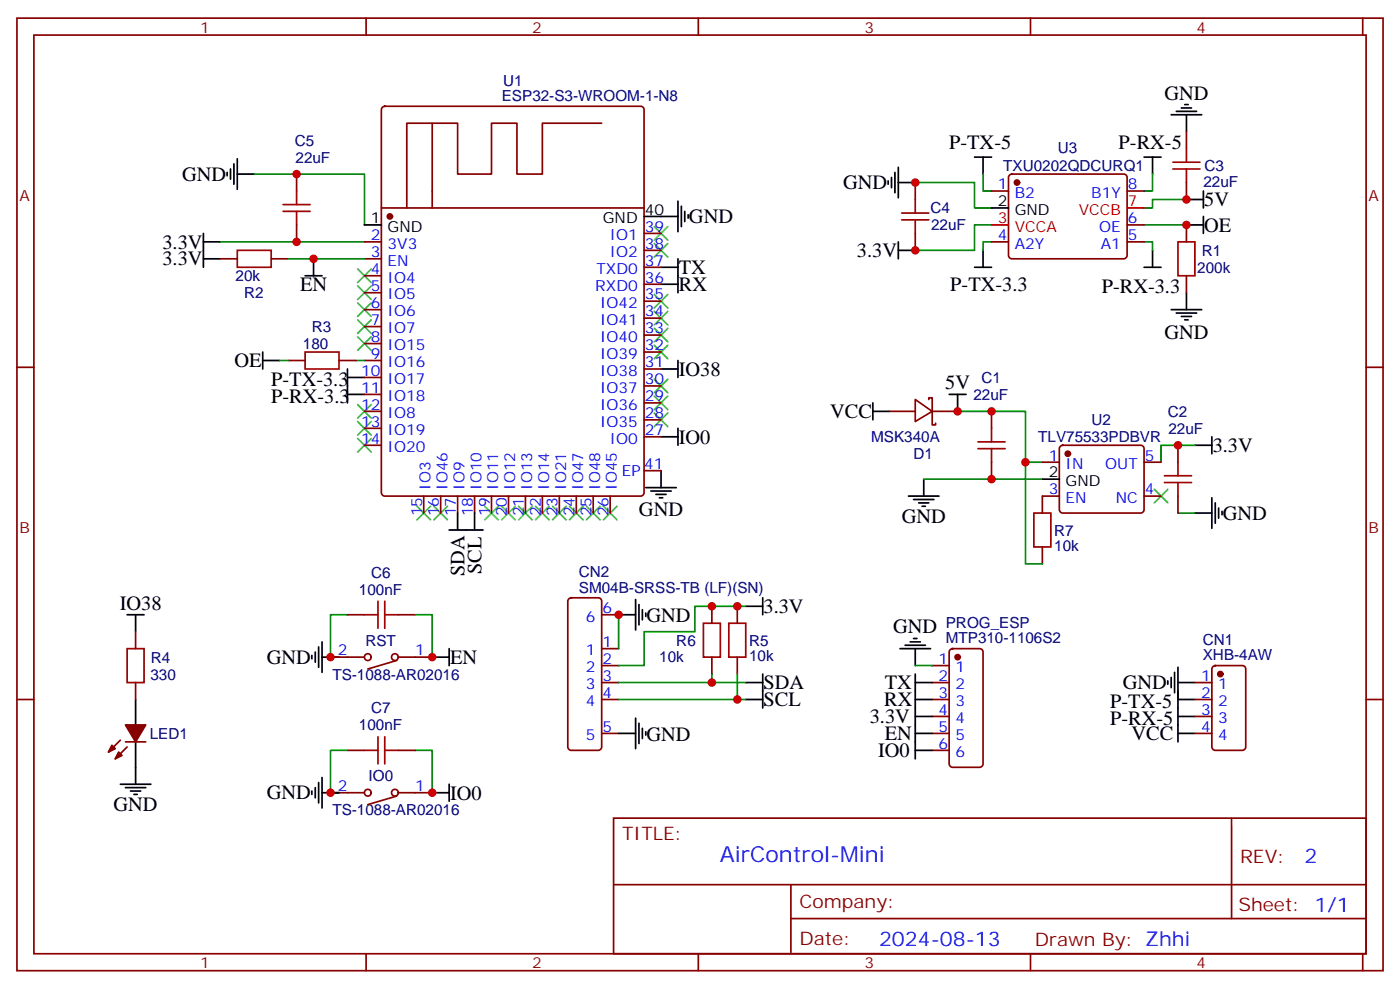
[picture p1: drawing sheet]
<svg xmlns="http://www.w3.org/2000/svg" width="291mm" height="206mm" viewBox="0 0 291 206" stroke-linecap="round" stroke-linejoin="round" font-family="sans-serif">
<g fill="none" stroke="#870000" stroke-width=".35">
<path d="M3.5 3.8h284.4v198.2h-284.4zM7.1 7.3h277.2v191.2h-277.2zM76.2 3.8v3.5M145.3 3.8v3.5M214.5 3.8v3.5M283.6 3.8v3.5M61.7 36.2v3.6M79.6 22.3l.5-.2h53.2a.71 .71 0 0 1 .8 .7v79.8a.76 .76 0 0 1-.8 .7h-53.2a.76 .76 0 0 1-.7-.7v-79.8zM90 25.6v17.7M125.2 25.6h-12.3v10.6h-5.3v-10.6h-5.3v10.6h-7.1v-10.6h-10.5v17.7M190.5 38v3.5M206.4 39.8h3.5"/>
<path d="M210.1 36.4l.5-.2h23.3a.71 .71 0 0 1 .7 .7v16.3a.76 .76 0 0 1-.7 .7h-23.3a.76 .76 0 0 1-.7-.7v-16.3zM234.6 39.8h3.5M246.9 27.4v3.5M246.9 38v3.5M45.9 53.9h3.5M56.4 53.9h3.6M61.7 46.8v3.5M75.8 50.3h3.6M75.8 53.9h3.6M75.8 57.4h3.6M79.4 43.3h54.7M134.1 59.2h3.5"/>
<path d="M134.1 55.6h3.5M134.1 52.1h3.5M134.1 48.6h3.5M190.5 48.6v3.5M206.4 50.3h3.5M234.6 50.3h3.5M234.6 46.8h3.5M246.9 46.8v3.5M246.9 57.4v3.5M3.5 76.4h3.6M60 75h3.5M70.6 75h3.5"/>
<path d="M75.8 60.9h3.6M75.8 64.5h3.6M75.8 68h3.6M75.8 71.5h3.6M75.8 75h3.6M75.8 78.6h3.6M134.1 76.8h3.5M134.1 73.3h3.5M134.1 69.7h3.5M134.1 66.2h3.5M134.1 62.7h3.5M284.3 76.4h3.6"/>
<path d="M75.8 85.6h3.6M75.8 82.1h3.6M75.8 89.1h3.6M75.8 92.7h3.6M134.1 90.9h3.5M134.1 87.4h3.5M134.1 83.9h3.5M134.1 80.3h3.5M134.1 98h3.5M185.2 85.6h5.3M190.5 83.1l3.5 2.5-3.5 2.1zM193.3 83.1v-.3h.7v5.6h.7v-.3"/>
<path d="M194 85.6h5.3M206.4 85.6v3.5M206.4 96.2v3.5M217 96.2h3.5M220.7 92.9l.5-.2h16.2a.71 .71 0 0 1 .7 .7v12.7a.76 .76 0 0 1-.7 .7h-16.2a.76 .76 0 0 1-.7-.7v-12.7zM238.1 96.2h3.6M245.2 92.7v3.5M88.2 103.3v3.5M91.7 103.3v3.5M95.2 103.3v3.5M98.8 103.3v3.5M102.3 103.3v3.5"/>
<path d="M105.8 103.3v3.5M109.4 103.3v3.5M112.9 103.3v3.5M116.4 103.3v3.5M119.9 103.3v3.5M123.5 103.3v3.5M127 103.3v3.5M217 113.8v3.6M220.5 103.3h-3.5v3.5M238.1 103.3h3.6M245.2 103.3v3.5M28.2 131.5v3.5"/>
<path d="M68.8 136.8h7M72.3 128h3.5M82.5 137.5l-5.9 1.7M82.9 128h3.5M82.9 136.8h7.1M118.4 124.6l.5-.2h5.6a.71 .71 0 0 1 .7 .7v30.4a.76 .76 0 0 1-.7 .7h-5.6a.76 .76 0 0 1-.7-.7v-30.4zM125.2 128h3.6M125.2 138.5h3.6M125.2 135h3.6M148.2 126.2v3.5M148.2 136.8v3.5M153.5 126.2v3.5"/>
<path d="M153.5 136.8v3.5M194 138.5h3.6M197.8 135.2l.5-.2h5.6a.71 .71 0 0 1 .7 .7v23.3a.76 .76 0 0 1-.7 .7h-5.6a.76 .76 0 0 1-.7-.7v-23.3zM252.5 138.7l.4-.2h5.7a.71 .71 0 0 1 .7 .7v16.3a.76 .76 0 0 1-.7 .7h-5.7a.76 .76 0 0 1-.7-.7v-16.3zM3.5 145.6h3.6M25 154.1l-2.4 2.4M26.1 154.4h4.2M26.5 155.5l-2.5 2.4M28.2 142.1v3.5M72.3 156.2h3.5M82.9 156.2h3.5M125.2 145.6h3.6"/>
<path d="M125.2 142.1h3.6M125.2 152.6h3.6M194 145.6h3.6M194 142.1h3.6M194 149.1h3.6M194 152.6h3.6M194 156.2h3.6M248.7 145.6h3.5M248.7 142.1h3.5M248.7 149.1h3.5M248.7 152.6h3.5M284.3 145.6h3.6"/>
<path d="M68.8 165h7M82.5 165.7l-5.9 1.8M82.9 165h7.1M127.7 170.3h156.6v28.2h-156.6zM256.3 170.3v20.9M76.2 198.5v3.5M127.7 184.1h156.5M145.3 198.5v3.5M164.6 191.2h119.6M164.6 184.1v14.1M214.5 198.5v3.5M283.6 198.5v3.5"/>
<circle cx="76.6" cy="136.8" r=".71"/>
<circle cx="82.2" cy="136.8" r=".71"/>
<circle cx="76.6" cy="165" r=".71"/>
<circle cx="82.2" cy="165" r=".71"/>
</g>
<g fill="none" stroke="#000" stroke-width=".35">
<path d="M47.3 35.9v.7M48 35.2v2.1M48.7 34.1v4.2M49.4 36.2h3.5M49.4 33.1v6.3M184.9 37.6v.7M185.6 36.9v2.2M186.3 35.9v4.2M187 34.8v6.4M187 38h3.5M202.8 32.7h3.6M204.6 32.7v3.5"/>
<path d="M238.1 32.7h3.6M239.9 32.7v3.5M243.8 23.9h6.3M244.8 23.2h4.3M245.9 22.5h2.1M246.6 21.8h.7M246.9 23.9v3.5M250.5 39.8v3.5M42.3 50.3h3.6M42.3 48.6v7M42.3 53.9h3.6M63.5 57.4h3.5"/>
<path d="M65.3 53.9v3.5M75.8 46.8h3.6M134.1 45h7M137.6 55.6h3.5M137.6 59.2h3.5M141.1 41.9v6.3M141.1 53.9v7M141.8 42.9v4.3M142.5 44v2.1M143.2 44.7v.7M187 52.1h3.5M187 50.3v3.6"/>
<path d="M202.8 55.6h3.6M204.6 52.1v3.5M206.4 43.3h3.5M238.1 55.6h3.6M239.9 52.1v3.5M246.9 41.5h3.6M246.9 46.8h3.6M250.5 45v3.6M54.7 75h3.5M54.7 73.3v3.5M72.3 78.6h3.5M72.3 76.8v7.1"/>
<path d="M137.6 76.8h3.5M141.1 75v3.6M243.8 64.5h6.3M244.8 65.2h4.3M245.9 65.9h2.1M246.6 66.6h.7M246.9 60.9v3.6M72.3 82.1h3.5M137.6 90.9h3.5M137.6 98v3.5M141.1 89.1v3.6M181.7 85.6h3.5"/>
<path d="M181.7 83.9v3.5M192.3 99.7v3.6M197.6 82.1h3.5M199.3 82.1v3.5M217 99.7h3.5M248.7 92.7h3.5M252.2 90.9v3.5M93.5 110.3h7M95.2 106.8v3.5M98.8 106.8v3.5M134.4 101.5h6.4M135.5 102.2h4.2"/>
<path d="M136.5 102.9h2.1M137.2 103.6h.7M189.1 103.3h6.3M190.1 104h4.3M191.2 104.7h2.1M191.9 105.4h.7M248.7 106.8h3.5M252.2 103.6v6.4M252.9 104.7v4.2M253.6 105.7v2.1M254.4 106.4v.7M26.5 128h3.5"/>
<path d="M28.2 128v3.5M64.9 136.4v.7M65.6 135.7v2.1M66.3 134.7v4.2M67 136.8h3.6M67 133.6v6.3M90 136.8h3.5M93.5 135v3.5M128.8 128h3.5M132.3 124.8v6.3M133 125.8v4.3M133.7 126.9v2.1"/>
<path d="M134.4 127.6v.7M155.2 126.2h3.5M158.7 124.4v3.6M187.3 135h6.4M188.4 134.3h4.2M189.4 133.6h2.2M190.1 132.9h.8M190.5 135v3.5M244.5 139.9v4.3M245.2 138.9v15.5M28.2 145.6v5.3M28.2 154.4v8.8"/>
<path d="M128.8 152.6h3.5M132.3 149.5v6.3M133 150.5v4.3M133.7 151.6v2.1M134.4 152.3v.7M155.2 145.6h3.5M155.2 142.1h3.5M158.7 140.3v7.1M190.5 145.6h3.5M190.5 149.1h3.5M190.5 142.1h3.5M190.5 152.6h3.5"/>
<path d="M190.5 140.3v17.6M190.5 156.2h3.5M243.1 141.7v.7M243.8 141v2.1M245.2 145.6h3.5M245.2 149.1h3.5M245.2 142.1h3.5M245.2 152.6h3.5M25 163.2h6.4M26.1 163.9h4.2M27.2 164.6h2.1M27.9 165.3h.7"/>
<path d="M64.9 164.6v.7M65.6 163.9v2.2M66.3 162.9v4.2M67 161.8v6.4M67 165h3.6M90 165h3.5M93.5 163.2v3.6"/>
</g>
<g fill="none" stroke="#008700" stroke-width=".35">
<path d="M52.9 36.2h22.9v10.6M190.5 38h12.3v5.3h3.6M204.6 36.2v3.6h1.8M239.9 36.2v3.6h-1.8M45.9 50.3h29.9M60 53.9h15.8M206.4 46.8h-3.6v5.3h-12.3M206.4 50.3h-1.8v1.8M238.1 46.8h8.8M238.1 50.3h1.8v1.8M246.9 41.5h-7v1.8h-1.8M58.2 75h1.8"/>
<path d="M74.1 75h1.7M192.3 99.7h24.7M199.3 85.6h14.1v10.6h3.6M213.4 96.2v21.2h3.6M248.7 92.7h-7v3.5M245.2 106.8h3.5M72.3 128h-3.5v8.8h1.8M86.4 128h3.6v8.8M128.8 128v7M155.2 126.2h-10.6v5.3h-10.5v7h-5.3M190.5 138.5h3.5M72.3 156.2h-3.5v8.8h1.8"/>
<path d="M86.4 156.2h3.6v8.8M128.8 142.1h26.4M128.8 145.6h26.4M148.2 140.3v1.8M153.5 140.3v5.3"/>
</g>
<g fill="none" stroke="#3c3" stroke-width=".35">
<path d="M74.4 56l2.9 2.8M74.4 59.5l2.9 2.8M77.3 56l-2.9 2.8M77.3 59.5l-2.9 2.8M136.2 50.7l2.8 2.8M136.2 47.2l2.8 2.8M139 50.7l-2.8 2.8M139 47.2l-2.8 2.8M74.4 66.6l2.9 2.8M74.4 70.1l2.9 2.8M74.4 63l2.9 2.9M77.3 66.6l-2.9 2.8"/>
<path d="M77.3 70.1l-2.9 2.8M77.3 63l-2.9 2.9M136.2 71.9l2.8 2.8M136.2 78.9l2.8 2.8M136.2 68.3l2.8 2.9M136.2 64.8l2.8 2.8M136.2 61.3l2.8 2.8M139 71.9l-2.8 2.8M139 78.9l-2.8 2.8M139 68.3l-2.8 2.9M139 64.8l-2.8 2.8M139 61.3l-2.8 2.8"/>
<path d="M74.4 84.2l2.9 2.8M74.4 87.7l2.9 2.9M74.4 91.3l2.9 2.8M77.3 84.2l-2.9 2.8M77.3 87.7l-2.9 2.9M77.3 91.3l-2.9 2.8M136.2 86l2.8 2.8M136.2 82.4l2.8 2.9M139 86l-2.8 2.8M139 82.4l-2.8 2.9M86.8 105.4l2.8 2.8M89.6 105.4l-2.8 2.8"/>
<path d="M90.3 105.4l2.8 2.8M93.1 105.4l-2.8 2.8M100.9 105.4l2.8 2.8M103.7 105.4l-2.8 2.8M104.4 105.4l2.8 2.8M107.2 105.4l-2.8 2.8M107.9 105.4l2.9 2.8M110.8 105.4l-2.9 2.8M111.5 105.4l2.8 2.8M114.3 105.4l-2.8 2.8M115 105.4l2.8 2.8M117.8 105.4l-2.8 2.8"/>
<path d="M118.5 105.4l2.9 2.8M121.4 105.4l-2.9 2.8M122.1 105.4l2.8 2.8M124.9 105.4l-2.8 2.8M125.6 105.4l2.8 2.8M128.4 105.4l-2.8 2.8M240.2 101.8l2.9 2.9M243.1 101.8l-2.9 2.9"/>
</g>
<g fill="none" stroke="#a10000" stroke-width=".35">
<path d="M61.7 39.8v2.8M244.1 33.8h5.7M244.1 35.2h5.7M246.9 30.9v2.9M246.9 35.2v2.8M49.4 52.1h7v3.5h-7zM58.9 42.6h5.7M58.9 44h5.7M61.7 44v2.8M187.7 44.3h5.6M187.7 45.8h5.6M190.5 41.5v2.8"/>
<path d="M190.5 45.8v2.8M245.2 50.3h3.5v7.1h-3.5zM63.5 73.3h7.1v3.5h-7.1zM203.6 92h5.6M203.6 93.4h5.6M206.4 89.1v2.9M206.4 93.4v2.8M242.4 99h5.6M245.2 96.2v2.8M215.2 106.8h3.5v7h-3.5zM242.4 100.4h5.6M245.2 100.4v2.9"/>
<path d="M26.5 135h3.5v7.1h-3.5zM75.8 128h2.9M78.7 125.1v5.7M80.1 128h2.8M80.1 125.1v5.7M146.4 129.7h3.5v7.1h-3.5zM151.7 129.7h3.5v7.1h-3.5zM75.8 156.2h2.9M78.7 153.4v5.6M80.1 153.4v5.6M80.1 156.2h2.8"/>
</g>
<g fill="#870000" stroke="#870000" stroke-width=".35">
<path d="M26.1 150.9h4.2l-2.1 3.5z"/>
<path d="M23.3 155.1l.7 .7-1.4 .7z"/>
<path d="M24.7 156.5l.7 .7-1.4 .7z"/>
<circle cx="81.1" cy="45" r=".53"/>
<circle cx="211.7" cy="38" r=".53"/>
<circle cx="254" cy="140.3" r=".53"/>
<circle cx="222.2" cy="94.4" r=".53"/>
<circle cx="199.3" cy="136.8" r=".53"/>
</g>
<path d="M206.4 46.8h3.5M234.6 43.3h3.5" fill="none" stroke="#f00" stroke-width=".35"/>
<g fill="#c00">
<circle cx="246.9" cy="46.8" r=".88"/>
<circle cx="68.8" cy="136.8" r=".88"/>
<circle cx="199.3" cy="85.6" r=".88"/>
<circle cx="190.5" cy="38" r=".88"/>
<circle cx="190.5" cy="52.1" r=".88"/>
<circle cx="245.2" cy="92.7" r=".88"/>
<circle cx="246.9" cy="41.5" r=".88"/>
<circle cx="61.7" cy="36.2" r=".88"/>
<circle cx="61.7" cy="50.3" r=".88"/>
<circle cx="206.4" cy="99.7" r=".88"/>
<circle cx="206.4" cy="85.6" r=".88"/>
<circle cx="128.8" cy="128" r=".88"/>
<circle cx="153.5" cy="145.6" r=".88"/>
<circle cx="148.2" cy="142.1" r=".88"/>
<circle cx="153.5" cy="126.2" r=".88"/>
<circle cx="148.2" cy="126.2" r=".88"/>
<circle cx="213.4" cy="96.2" r=".88"/>
<circle cx="90" cy="136.8" r=".88"/>
<circle cx="90" cy="165" r=".88"/>
<circle cx="68.8" cy="165" r=".88"/>
<circle cx="65.3" cy="53.9" r=".88"/>
</g>
<text font-size="4.6" fill="#00f" x="149.8" y="179.3">AirControl-Mini</text>
<g font-size="4.2">
<text x="242.4" y="20.7">GND</text>
<text x="197.6" y="30.9">P-TX-5</text>
<text x="232.8" y="30.9">P-RX-5</text>
<text x="37.9" y="37.6">GND</text>
<text x="175.5" y="39.4">GND</text>
<text x="143.4" y="46.5">GND</text>
<text x="250.6" y="43">5V</text>
<text x="33.8" y="51.8">3.3V</text>
<text x="178.4" y="53.6">3.3V</text>
<text x="250.6" y="48.2">OE</text>
<text x="33.8" y="55.3">3.3V</text>
<text x="141.3" y="57">TX</text>
<text x="62.4" y="60.6">EN</text>
<text x="141.3" y="60.6">RX</text>
<text x="197.8" y="60.6">P-TX-3.3</text>
<text x="229.3" y="60.9">P-RX-3.3</text>
<text x="242.4" y="70.6">GND</text>
<text x="48.8" y="76.5">OE</text>
<text x="56.4" y="80.3">P-TX-3.3</text>
<text x="56.4" y="83.9">P-RX-3.3</text>
<text x="141.3" y="78.2">IO38</text>
<text x="196.7" y="81">5V</text>
<text x="172.8" y="87.1">VCC</text>
<text x="141.3" y="92.3">IO0</text>
<text x="252.4" y="94.1">3.3V</text>
<text x="133" y="107.5">GND</text>
<text x="187.7" y="108.9">GND</text>
<text x="254.5" y="108.2">GND</text>
<text x="96.7" y="119.9" transform="rotate(-90 96.7 119.9)">SDA</text>
<text x="100.2" y="119.5" transform="rotate(-90 100.2 119.5)">SCL</text>
<text x="24.9" y="126.9">IO38</text>
<text x="134.6" y="129.4">GND</text>
<text x="158.9" y="127.6">3.3V</text>
<text x="185.9" y="131.8">GND</text>
<text x="55.6" y="138.2">GND</text>
<text x="93.7" y="138.2">EN</text>
<text x="158.9" y="143.5">SDA</text>
<text x="184.1" y="143.5">TX</text>
<text x="233.7" y="143.5">GND</text>
<text x="158.9" y="147">SCL</text>
<text x="184" y="147">RX</text>
<text x="231.1" y="147.4">P-TX-5</text>
<text x="134.6" y="154.1">GND</text>
<text x="181" y="150.6">3.3V</text>
<text x="184.1" y="154.1">EN</text>
<text x="231.1" y="150.9">P-RX-5</text>
<text x="235.5" y="154.1">VCC</text>
<text x="182.8" y="157.6">IO0</text>
<text x="55.6" y="166.4">GND</text>
<text x="93.7" y="166.4">IO0</text>
<text x="23.6" y="168.9">GND</text>
</g>
<g font-size="4.2" fill="#00f">
<text x="271.5" y="179.5">2</text>
<text x="183" y="196.9">2024-08-13</text>
</g>
<g font-size="3.9" fill="#800">
<text x="129.5" y="174.9">TITLE:</text>
<text x="258.1" y="179.5">REV:</text>
<text x="166.4" y="189.1">Company:</text>
<text x="257.7" y="189.7">Sheet: 1/1</text>
<text x="166.4" y="196.7">Date:</text>
<text x="215.4" y="196.8">Drawn By: Zhhi</text>
</g>
<g font-size="3.2" fill="#800">
<text x="41.6" y="6.8">1</text>
<text x="110.8" y="6.8">2</text>
<text x="179.9" y="6.8">3</text>
<text x="249.1" y="6.8">4</text>
<text x="4.1" y="41.9">A</text>
<text x="284.9" y="41.9">A</text>
<text x="4.1" y="111">B</text>
<text x="284.9" y="111">B</text>
<text x="41.6" y="201.5">1</text>
<text x="110.8" y="201.5">2</text>
<text x="179.9" y="201.5">3</text>
<text x="249.1" y="201.5">4</text>
</g>
<g font-size="3.2" fill="#000080">
<text x="104.7" y="17.8">U1</text>
<text x="104.4" y="21.1">ESP32-S3-WROOM-1-N8</text>
<text x="61.4" y="30.3">C5</text>
<text x="61.5" y="33.9">22uF</text>
<text x="208.8" y="35.6">TXU0202QDCURQ1</text>
<text x="220.1" y="31.8">U3</text>
<text x="250.7" y="35.6">C3</text>
<text x="250.5" y="38.8">22uF</text>
<text x="193.7" y="44.4">C4</text>
<text x="193.8" y="48">22uF</text>
<text x="250.1" y="53.3">R1</text>
<text x="49" y="58.6">20k</text>
<text x="249.2" y="56.8">200k</text>
<text x="50.8" y="62.1">R2</text>
<text x="64.9" y="69.1">R3</text>
<text x="63" y="72.7">180</text>
<text x="202.6" y="83.2">22uF</text>
<text x="204.3" y="79.7">C1</text>
<text x="227.2" y="88.5">U2</text>
<text x="243.1" y="86.8">C2</text>
<text x="181.3" y="92.1">MSK340A</text>
<text x="190.2" y="95.6">D1</text>
<text x="216.1" y="92">TLV75533PDBVR</text>
<text x="243.2" y="90.3">22uF</text>
<text x="219.4" y="111.5">R7</text>
<text x="219.4" y="114.6">10k</text>
<text x="74.7" y="123.8">100nF</text>
<text x="77.3" y="120.3">C6</text>
<text x="120.5" y="123.4">SM04B-SRSS-TB (LF)(SN)</text>
<text x="120.5" y="120.1">CN2</text>
<text x="196.9" y="130.6">PROG_ESP</text>
<text x="31.4" y="137.9">R4</text>
<text x="76" y="134.4">RST</text>
<text x="137.2" y="137.9">10k</text>
<text x="140.8" y="134.4">R6</text>
<text x="155.9" y="137.6">10k</text>
<text x="155.9" y="134.4">R5</text>
<text x="196.9" y="133.8">MTP310-1106S2</text>
<text x="250.4" y="137.4">XHB-4AW</text>
<text x="250.4" y="134.2">CN1</text>
<text x="31.3" y="141.5">330</text>
<text x="69.2" y="141.5">TS-1088-AR02016</text>
<text x="77.3" y="148.5">C7</text>
<text x="31.2" y="153.8">LED1</text>
<text x="74.7" y="152">100nF</text>
<text x="76.7" y="162.6">IO0</text>
<text x="69.2" y="169.7">TS-1088-AR02016</text>
</g>
<g font-size="3.2" fill="#00f">
<text x="207.7" y="39.4">1</text>
<text x="211.2" y="41.2">B2</text>
<text x="227.1" y="41.2">B1Y</text>
<text x="234.8" y="39.4">8</text>
<text x="234.8" y="46.5">6</text>
<text x="77.2" y="50">2</text>
<text x="77.2" y="53.5">3</text>
<text x="80.7" y="51.8">3V3</text>
<text x="126.9" y="53.5">IO2</text>
<text x="126.9" y="50">IO1</text>
<text x="134.2" y="51.8">38</text>
<text x="134.2" y="48.2">39</text>
<text x="207.7" y="50">4</text>
<text x="211.2" y="51.8">A2Y</text>
<text x="228.8" y="48.2">OE</text>
<text x="229.1" y="51.8">A1</text>
<text x="234.8" y="50">5</text>
<text x="77.2" y="57">4</text>
<text x="80.7" y="55.3">EN</text>
<text x="80.7" y="58.8">IO4</text>
<text x="124.2" y="57">TXD0</text>
<text x="134.2" y="58.8">36</text>
<text x="134.2" y="55.3">37</text>
<text x="77.2" y="60.6">5</text>
<text x="77.2" y="64.1">6</text>
<text x="80.7" y="62.3">IO5</text>
<text x="80.7" y="65.9">IO6</text>
<text x="123.9" y="60.6">RXD0</text>
<text x="124.9" y="64.1">IO42</text>
<text x="134.2" y="65.9">34</text>
<text x="134.2" y="62.3">35</text>
<text x="77.2" y="67.6">7</text>
<text x="77.2" y="71.2">8</text>
<text x="80.7" y="69.4">IO7</text>
<text x="124.9" y="71.2">IO40</text>
<text x="124.9" y="67.6">IO41</text>
<text x="134.2" y="69.4">33</text>
<text x="77.2" y="74.7">9</text>
<text x="80.7" y="72.9">IO15</text>
<text x="80.7" y="76.4">IO16</text>
<text x="124.9" y="74.7">IO39</text>
<text x="134.2" y="76.4">31</text>
<text x="134.2" y="72.9">32</text>
<text x="75.2" y="78.2">10</text>
<text x="75.2" y="81.7">11</text>
<text x="80.7" y="80">IO17</text>
<text x="80.7" y="83.5">IO18</text>
<text x="124.9" y="81.7">IO37</text>
<text x="124.9" y="78.2">IO38</text>
<text x="134.2" y="83.5">29</text>
<text x="134.2" y="80">30</text>
<text x="75.2" y="85.3">12</text>
<text x="75.2" y="88.8">13</text>
<text x="80.7" y="87">IO8</text>
<text x="124.9" y="88.8">IO35</text>
<text x="124.9" y="85.3">IO36</text>
<text x="134.2" y="87">28</text>
<text x="75.2" y="92.3">14</text>
<text x="80.7" y="90.6">IO19</text>
<text x="80.7" y="94.1">IO20</text>
<text x="126.9" y="92.3">IO0</text>
<text x="134.2" y="90.6">27</text>
<text x="218.3" y="95.8">1</text>
<text x="238.3" y="95.8">5</text>
<text x="89.6" y="102" transform="rotate(-90 89.6 102)">IO3</text>
<text x="93.1" y="102" transform="rotate(-90 93.1 102)">IO46</text>
<text x="96.7" y="102" transform="rotate(-90 96.7 102)">IO9</text>
<text x="100.2" y="102" transform="rotate(-90 100.2 102)">IO10</text>
<text x="103.7" y="102" transform="rotate(-90 103.7 102)">IO11</text>
<text x="107.2" y="102" transform="rotate(-90 107.2 102)">IO12</text>
<text x="110.8" y="102" transform="rotate(-90 110.8 102)">IO13</text>
<text x="114.3" y="102" transform="rotate(-90 114.3 102)">IO14</text>
<text x="117.8" y="102" transform="rotate(-90 117.8 102)">IO21</text>
<text x="121.4" y="102" transform="rotate(-90 121.4 102)">IO47</text>
<text x="124.9" y="102" transform="rotate(-90 124.9 102)">IO48</text>
<text x="128.4" y="102" transform="rotate(-90 128.4 102)">IO45</text>
<text x="129.4" y="99">EP</text>
<text x="134.1" y="97.6">41</text>
<text x="221.8" y="97.6">IN</text>
<text x="230" y="97.6">OUT</text>
<text x="87.8" y="107.5" transform="rotate(-90 87.8 107.5)">15</text>
<text x="91.4" y="107.5" transform="rotate(-90 91.4 107.5)">16</text>
<text x="94.9" y="107.5" transform="rotate(-90 94.9 107.5)">17</text>
<text x="98.4" y="107.5" transform="rotate(-90 98.4 107.5)">18</text>
<text x="102" y="107.5" transform="rotate(-90 102 107.5)">19</text>
<text x="105.5" y="107.5" transform="rotate(-90 105.5 107.5)">20</text>
<text x="109" y="107.5" transform="rotate(-90 109 107.5)">21</text>
<text x="112.5" y="107.5" transform="rotate(-90 112.5 107.5)">22</text>
<text x="116.1" y="107.5" transform="rotate(-90 116.1 107.5)">23</text>
<text x="119.6" y="107.5" transform="rotate(-90 119.6 107.5)">24</text>
<text x="123.1" y="107.5" transform="rotate(-90 123.1 107.5)">25</text>
<text x="126.6" y="107.5" transform="rotate(-90 126.6 107.5)">26</text>
<text x="218.3" y="102.9">3</text>
<text x="221.8" y="104.7">EN</text>
<text x="232.2" y="104.7">NC</text>
<text x="238.3" y="102.9">4</text>
<text x="121.9" y="129.4">6</text>
<text x="125.4" y="127.6">6</text>
<text x="70.3" y="136.4">2</text>
<text x="86.4" y="136.4">1</text>
<text x="121.9" y="136.4">1</text>
<text x="125.4" y="134.7">1</text>
<text x="121.9" y="139.9">2</text>
<text x="121.9" y="143.5">3</text>
<text x="125.4" y="138.2">2</text>
<text x="125.4" y="141.7">3</text>
<text x="195.4" y="138.2">1</text>
<text x="195.4" y="141.7">2</text>
<text x="198.9" y="139.9">1</text>
<text x="198.9" y="143.5">2</text>
<text x="250" y="141.7">1</text>
<text x="253.5" y="143.5">1</text>
<text x="121.9" y="147">4</text>
<text x="125.4" y="145.2">4</text>
<text x="195.4" y="145.2">3</text>
<text x="195.4" y="148.8">4</text>
<text x="198.9" y="147">3</text>
<text x="250" y="145.2">2</text>
<text x="250" y="148.8">3</text>
<text x="253.5" y="147">2</text>
<text x="121.9" y="154.1">5</text>
<text x="125.4" y="152.3">5</text>
<text x="195.4" y="152.3">5</text>
<text x="195.4" y="155.8">6</text>
<text x="198.9" y="150.5">4</text>
<text x="198.9" y="154.1">5</text>
<text x="250" y="152.3">4</text>
<text x="253.5" y="150.5">3</text>
<text x="253.5" y="154.1">4</text>
<text x="198.9" y="157.6">6</text>
<text x="70.3" y="164.6">2</text>
<text x="86.4" y="164.6">1</text>
</g>
<g font-size="3.2">
<text x="77.2" y="46.5">1</text>
<text x="125.5" y="46.5">GND</text>
<text x="134.2" y="44.7">40</text>
<text x="207.7" y="42.9">2</text>
<text x="211.2" y="44.7">GND</text>
<text x="80.7" y="48.2">GND</text>
<text x="218.3" y="99.4">2</text>
<text x="221.8" y="101.1">GND</text>
</g>
<g font-size="3.2" fill="#f00">
<text x="207.7" y="46.5">3</text>
<text x="224.5" y="44.7">VCCB</text>
<text x="234.8" y="42.9">7</text>
<text x="211.2" y="48.2">VCCA</text>
</g>
</svg>
